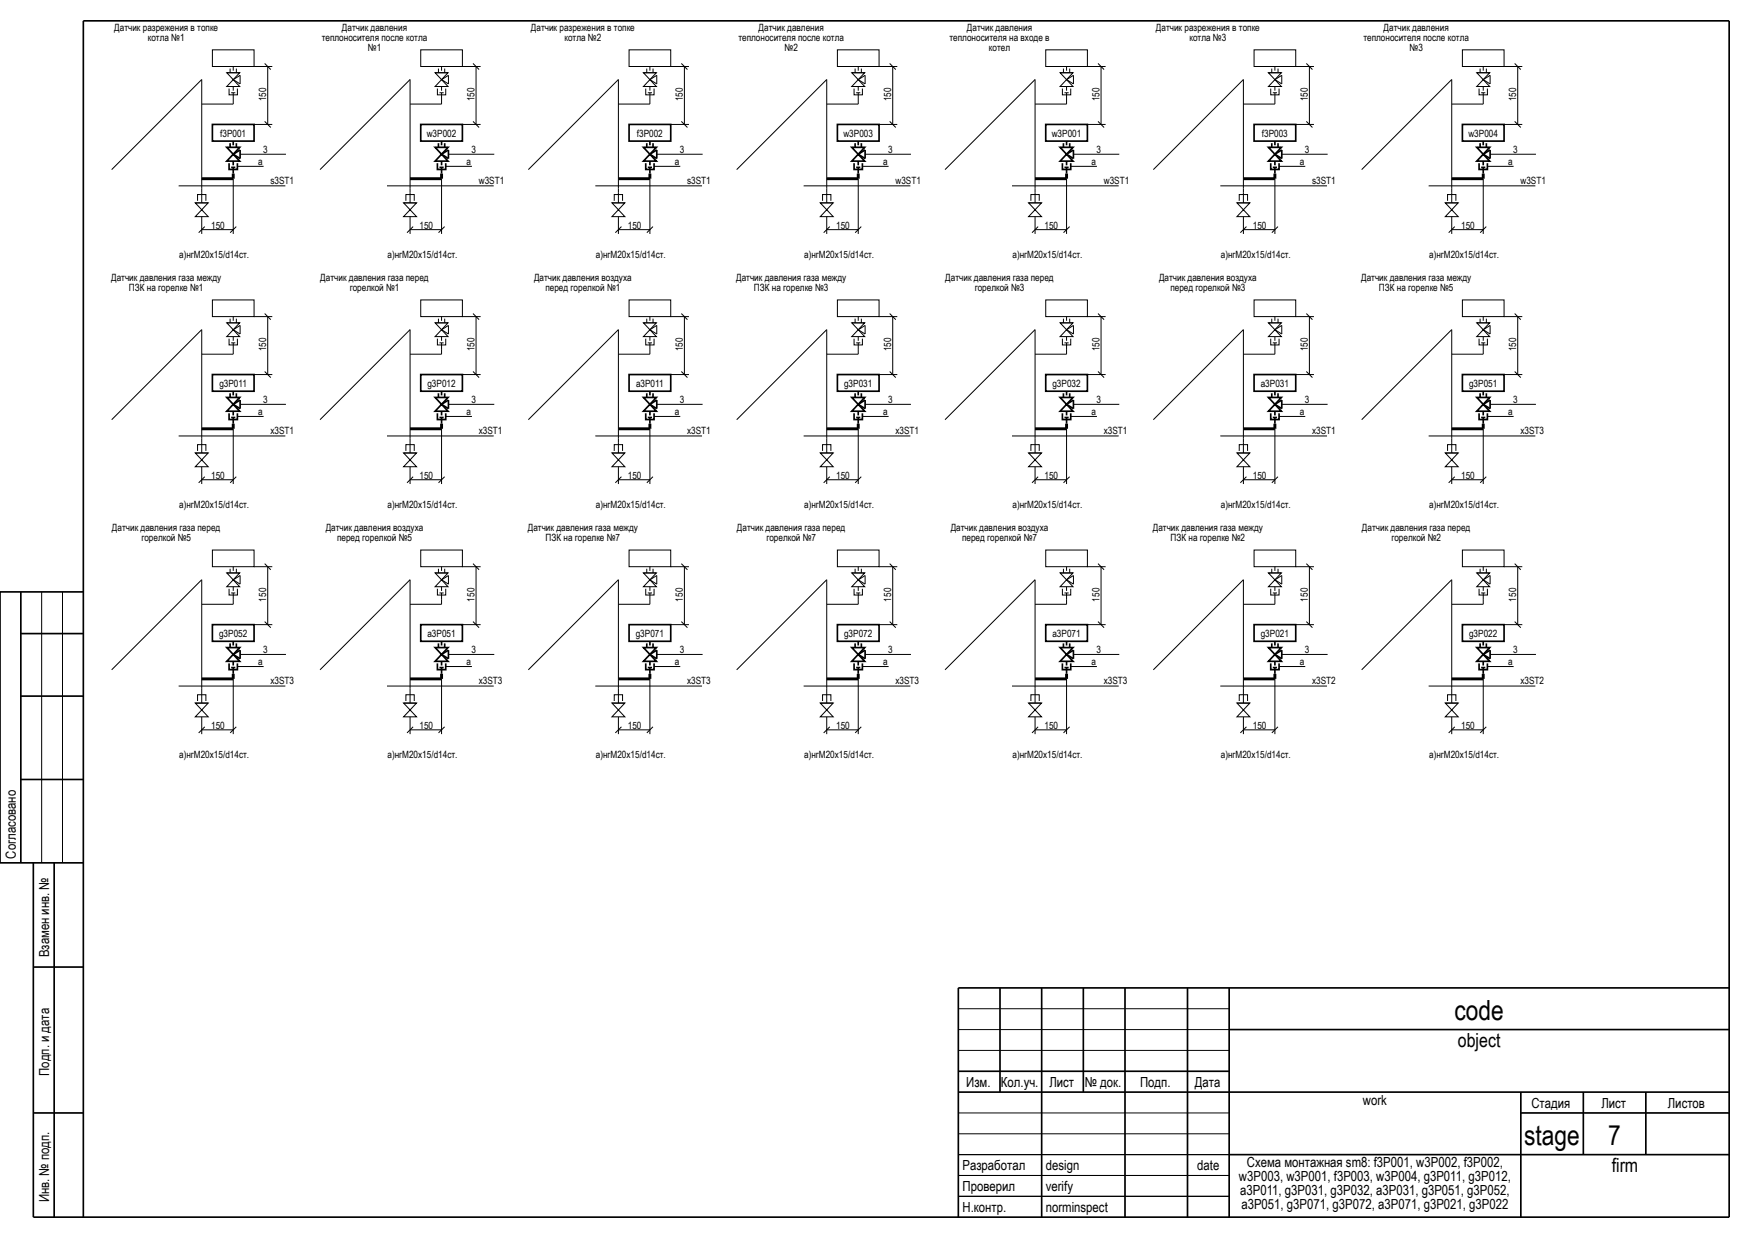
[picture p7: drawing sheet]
<svg xmlns="http://www.w3.org/2000/svg" width="420mm" height="297mm" viewBox="0 0 420 297" stroke-linecap="round" stroke-linejoin="round" font-family="sans-serif">
<g fill="#000" stroke="#000" stroke-width=".24">
<path d="M48.4 19.1v26.1zM54.4 17.5h3.1zM55.2 16.5v1zM56 16v1zM56.7 16.5v1zM56 19.1l1.6-1zM61 16h4.3zM63.5 15.2l1.5 1.5zM98.4 19.1v26.1zM104.4 17.5h3.1zM105.2 16.5v1zM106 16v1z"/>
<path d="M106.7 16.5v1zM106 19.1l1.6-1zM111 16h4.3zM113.5 15.2l1.5 1.5zM148.4 19.1v26.1zM154.4 17.5h3.1zM155.2 16.5v1zM156 16v1zM156.7 16.5v1zM156 19.1l1.6-1zM161 16h4.3zM163.5 15.2l1.5 1.5z"/>
<path d="M198.4 19.1v26.1zM204.4 17.5h3.1zM205.2 16.5v1zM206 16v1zM206.7 16.5v1zM206 19.1l1.6-1zM211 16h4.3zM213.5 15.2l1.5 1.5zM248.4 19.1v26.1zM254.4 17.5h3.1zM255.2 16.5v1zM256 16v1z"/>
<path d="M256.7 16.5v1zM256 19.1l1.6-1zM261 16h4.3zM263.5 15.2l1.5 1.5zM298.4 19.1v26.1zM304.4 17.5h3.1zM305.2 16.5v1zM306 16v1zM306.7 16.5v1zM306 19.1l1.6-1zM311 16h4.3zM313.5 15.2l1.5 1.5z"/>
<path d="M348.4 19.1v26.1zM354.4 17.5h3.1zM355.2 16.5v1zM356 16v1zM356.7 16.5v1zM356 19.1l1.6-1zM361 16h4.3zM363.5 15.2l1.5 1.5zM48.4 25h7.6zM54.4 35.4h3.1zM55.5 22.3h1zM56 23.8v1.2z"/>
<path d="M56 20.8v1zM56 22.3v1.5zM57.6 18.1v2zM56 19.1l1.6 1zM57.6 37h11zM61 29.9h4.3zM57 39.9h6.3zM63.5 29.1l1.5 1.5zM64.3 16v13.9zM98.4 25h7.6zM104.4 35.4h3.1zM105.5 22.3h1z"/>
<path d="M106 23.8v1.2zM106 20.8v1zM106 22.3v1.5zM107.6 18.1v2zM106 19.1l1.6 1zM107.6 37h11zM111 29.9h4.3zM107 39.9h6.3zM113.5 29.1l1.5 1.5zM114.3 16v13.9zM148.4 25h7.6zM154.4 35.4h3.1z"/>
<path d="M155.5 22.3h1zM156 23.8v1.2zM156 20.8v1zM156 22.3v1.5zM157.6 18.1v2zM156 19.1l1.6 1zM157.6 37h11zM161 29.9h4.3zM157 39.9h6.3zM163.5 29.1l1.5 1.5zM164.3 16v13.9zM198.4 25h7.6z"/>
<path d="M204.4 35.4h3.1zM205.5 22.3h1zM206 23.8v1.2zM206 20.8v1zM206 22.3v1.5zM207.6 18.1v2zM206 19.1l1.6 1zM207.6 37h11zM211 29.9h4.3zM207 39.9h6.3zM213.5 29.1l1.5 1.5zM214.3 16v13.9z"/>
<path d="M248.4 25h7.6zM254.4 35.4h3.1zM255.5 22.3h1zM256 23.8v1.2zM256 20.8v1zM256 22.3v1.5zM257.6 18.1v2zM256 19.1l1.6 1zM257.6 37h11zM261 29.9h4.3zM257 39.9h6.3zM263.5 29.1l1.5 1.5z"/>
<path d="M264.3 16v13.9zM298.4 25h7.6zM304.4 35.4h3.1zM305.5 22.3h1zM306 23.8v1.2zM306 20.8v1zM306 22.3v1.5zM307.6 18.1v2zM306 19.1l1.6 1zM307.6 37h11zM311 29.9h4.3zM307 39.9h6.3z"/>
<path d="M313.5 29.1l1.5 1.5zM314.3 16v13.9zM348.4 25h7.6zM354.4 35.4h3.1zM355.5 22.3h1zM356 23.8v1.2zM356 20.8v1zM356 22.3v1.5zM357.6 18.1v2zM356 19.1l1.6 1zM357.6 37h11zM361 29.9h4.3z"/>
<path d="M357 39.9h6.3zM363.5 29.1l1.5 1.5zM364.3 16v13.9zM26.8 40.7l21.6-21.6zM42.9 44.6h25.6zM46.9 48.7h3.1zM47.7 55.8l1.4-1.4zM48.4 46.2v2.5zM48.4 45.2v1zM48.4 52v4.1zM55.2 55.8l1.5-1.4zM48.4 55.1h7.6z"/>
<path d="M56 42.9v13.2zM76.8 40.7l21.6-21.6zM92.9 44.6h25.6zM96.9 48.7h3.1zM97.7 55.8l1.4-1.4zM98.4 46.2v2.5zM98.4 45.2v1zM98.4 52v4.1zM105.2 55.8l1.5-1.4zM98.4 55.1h7.6zM106 42.9v13.2zM126.8 40.7l21.6-21.6z"/>
<path d="M142.9 44.6h25.6zM146.9 48.7h3.1zM147.7 55.8l1.4-1.4zM148.4 46.2v2.5zM148.4 45.2v1zM148.4 52v4.1zM155.2 55.8l1.5-1.4zM148.4 55.1h7.6zM156 42.9v13.2zM176.8 40.7l21.6-21.6zM192.9 44.6h25.6zM196.9 48.7h3.1z"/>
<path d="M197.7 55.8l1.4-1.4zM198.4 46.2v2.5zM198.4 45.2v1zM198.4 52v4.1zM205.2 55.8l1.5-1.4zM198.4 55.1h7.6zM206 42.9v13.2zM226.8 40.7l21.6-21.6zM242.9 44.6h25.6zM246.9 48.7h3.1zM247.7 55.8l1.4-1.4zM248.4 46.2v2.5z"/>
<path d="M248.4 45.2v1zM248.4 52v4.1zM255.2 55.8l1.5-1.4zM248.4 55.1h7.6zM256 42.9v13.2zM276.8 40.7l21.6-21.6zM292.9 44.6h25.6zM296.9 48.7h3.1zM299.1 54.4l-1.4 1.4zM298.4 46.2v2.5zM298.4 45.2v1zM298.4 52v4.1z"/>
<path d="M306.7 54.4l-1.5 1.4zM298.4 55.1h7.6zM306 42.9v13.2zM326.8 40.7l21.6-21.6zM342.9 44.6h25.6zM346.9 48.7h3.1zM347.7 55.8l1.4-1.4zM348.4 46.2v2.5zM348.4 45.2v1zM348.4 52v4.1zM356.7 54.4l-1.5 1.4zM348.4 55.1h7.6z"/>
<path d="M356 42.9v13.2zM48.4 79.1v26.1zM54.4 77.5h3.1zM55.2 76.5v1zM56 76v1zM56.7 76.5v1zM56 79.1l1.6-1zM61 76h4.3zM63.5 75.2l1.5 1.5zM98.4 79.1v26.1zM104.4 77.5h3.1zM105.2 76.5v1z"/>
<path d="M106 76v1zM106.7 76.5v1zM106 79.1l1.6-1zM111 76h4.3zM113.5 75.2l1.5 1.5zM148.4 79.1v26.1zM154.4 77.5h3.1zM155.2 76.5v1zM156 76v1zM156.7 76.5v1zM156 79.1l1.6-1zM161 76h4.3z"/>
<path d="M163.5 75.2l1.5 1.5zM198.4 79.1v26.1zM204.4 77.5h3.1zM205.2 76.5v1zM206 76v1zM206.7 76.5v1zM206 79.1l1.6-1zM211 76h4.3zM213.5 75.2l1.5 1.5zM248.4 79.1v26.1zM254.4 77.5h3.1zM255.2 76.5v1z"/>
<path d="M256 76v1zM256.7 76.5v1zM256 79.1l1.6-1zM261 76h4.3zM263.5 75.2l1.5 1.5zM298.4 79.1v26.1zM304.4 77.5h3.1zM305.2 76.5v1zM306 76v1zM306.7 76.5v1zM306 79.1l1.6-1zM311 76h4.3z"/>
<path d="M313.5 75.2l1.5 1.5zM348.4 79.1v26.1zM354.4 77.5h3.1zM355.2 76.5v1zM356 76v1zM356.7 76.5v1zM356 79.1l1.6-1zM361 76h4.3zM363.5 75.2l1.5 1.5zM48.4 85h7.6zM54.4 95.4h3.1zM55.5 82.3h1z"/>
<path d="M56 83.8v1.2zM56 80.8v1zM56 82.3v1.5zM57.6 78.1v2zM56 79.1l1.6 1zM57.6 97h11zM61 89.9h4.3zM57 99.9h6.3zM63.5 89.1l1.5 1.5zM64.3 76v13.9zM98.4 85h7.6zM104.4 95.4h3.1z"/>
<path d="M105.5 82.3h1zM106 83.8v1.2zM106 80.8v1zM106 82.3v1.5zM107.6 78.1v2zM106 79.1l1.6 1zM107.6 97h11zM111 89.9h4.3zM107 99.9h6.3zM113.5 89.1l1.5 1.5zM114.3 76v13.9zM148.4 85h7.6z"/>
<path d="M154.4 95.4h3.1zM155.5 82.3h1zM156 83.8v1.2zM156 80.8v1zM156 82.3v1.5zM157.6 78.1v2zM156 79.1l1.6 1zM157.6 97h11zM161 89.9h4.3zM157 99.9h6.3zM163.5 89.1l1.5 1.5zM164.3 76v13.9z"/>
<path d="M198.4 85h7.6zM204.4 95.4h3.1zM205.5 82.3h1zM206 83.8v1.2zM206 80.8v1zM206 82.3v1.5zM207.6 78.1v2zM206 79.1l1.6 1zM207.6 97h11zM211 89.9h4.3zM207 99.9h6.3zM213.5 89.1l1.5 1.5z"/>
<path d="M214.3 76v13.9zM248.4 85h7.6zM254.4 95.4h3.1zM255.5 82.3h1zM256 83.8v1.2zM256 80.8v1zM256 82.3v1.5zM257.6 78.1v2zM256 79.1l1.6 1zM257.6 97h11zM261 89.9h4.3zM257 99.9h6.3z"/>
<path d="M263.5 89.1l1.5 1.5zM264.3 76v13.9zM298.4 85h7.6zM304.4 95.4h3.1zM305.5 82.3h1zM306 83.8v1.2zM306 80.8v1zM306 82.3v1.5zM307.6 78.1v2zM306 79.1l1.6 1zM307.6 97h11zM311 89.9h4.3z"/>
<path d="M307 99.9h6.3zM313.5 89.1l1.5 1.5zM314.3 76v13.9zM348.4 85h7.6zM354.4 95.4h3.1zM355.5 82.3h1zM356 83.8v1.2zM356 80.8v1zM356 82.3v1.5zM357.6 78.1v2zM356 79.1l1.6 1zM357.6 97h11z"/>
<path d="M361 89.9h4.3zM357 99.9h6.3zM363.5 89.1l1.5 1.5zM364.3 76v13.9zM26.8 100.7l21.6-21.6zM42.9 104.6h25.6zM46.9 108.7h3.1zM47.7 115.8l1.4-1.4zM48.4 106.2v2.5zM48.4 105.2v1zM48.4 112v4.1zM55.2 115.8l1.5-1.4z"/>
<path d="M48.4 115.1h7.6zM56 102.9v13.2zM76.8 100.7l21.6-21.6zM92.9 104.6h25.6zM96.9 108.7h3.1zM97.7 115.8l1.4-1.4zM98.4 106.2v2.5zM98.4 105.2v1zM98.4 112v4.1zM105.2 115.8l1.5-1.4zM98.4 115.1h7.6zM106 102.9v13.2z"/>
<path d="M126.8 100.7l21.6-21.6zM142.9 104.6h25.6zM146.9 108.7h3.1zM147.7 115.8l1.4-1.4zM148.4 106.2v2.5zM148.4 105.2v1zM148.4 112v4.1zM155.2 115.8l1.5-1.4zM148.4 115.1h7.6zM156 102.9v13.2zM176.8 100.7l21.6-21.6zM192.9 104.6h25.6z"/>
<path d="M196.9 108.7h3.1zM197.7 115.8l1.4-1.4zM198.4 106.2v2.5zM198.4 105.2v1zM198.4 112v4.1zM205.2 115.8l1.5-1.4zM198.4 115.1h7.6zM206 102.9v13.2zM226.8 100.7l21.6-21.6zM242.9 104.6h25.6zM246.9 108.7h3.1zM247.7 115.8l1.4-1.4z"/>
<path d="M248.4 106.2v2.5zM248.4 105.2v1zM248.4 112v4.1zM255.2 115.8l1.5-1.4zM248.4 115.1h7.6zM256 102.9v13.2zM276.8 100.7l21.6-21.6zM292.9 104.6h25.6zM296.9 108.7h3.1zM297.7 115.8l1.4-1.4zM298.4 106.2v2.5zM298.4 105.2v1z"/>
<path d="M298.4 112v4.1zM305.2 115.8l1.5-1.4zM298.4 115.1h7.6zM306 102.9v13.2zM326.8 100.7l21.6-21.6zM342.9 104.6h25.6zM346.9 108.7h3.1zM347.7 115.8l1.4-1.4zM348.4 106.2v2.5zM348.4 105.2v1zM348.4 112v4.1zM355.2 115.8l1.5-1.4z"/>
<path d="M348.4 115.1h7.6zM356 102.9v13.2zM48.4 139.1v26.1zM54.4 137.5h3.1zM55.2 136.5v1zM56 136v1zM56.7 136.5v1zM56 139.1l1.6-1zM61 136h4.3zM63.5 135.2l1.5 1.5zM98.4 139.1v26.1zM104.4 137.5h3.1z"/>
<path d="M105.2 136.5v1zM106 136v1zM106.7 136.5v1zM106 139.1l1.6-1zM111 136h4.3zM113.5 135.2l1.5 1.5zM148.4 139.1v26.1zM154.4 137.5h3.1zM155.2 136.5v1zM156 136v1zM156.7 136.5v1zM156 139.1l1.6-1z"/>
<path d="M161 136h4.3zM163.5 135.2l1.5 1.5zM198.4 139.1v26.1zM204.4 137.5h3.1zM205.2 136.5v1zM206 136v1zM206.7 136.5v1zM206 139.1l1.6-1zM211 136h4.3zM213.5 135.2l1.5 1.5zM248.4 139.1v26.1zM254.4 137.5h3.1z"/>
<path d="M255.2 136.5v1zM256 136v1zM256.7 136.5v1zM256 139.1l1.6-1zM261 136h4.3zM263.5 135.2l1.5 1.5zM298.4 139.1v26.1zM304.4 137.5h3.1zM305.2 136.5v1zM306 136v1zM306.7 136.5v1zM306 139.1l1.6-1z"/>
<path d="M311 136h4.3zM313.5 135.2l1.5 1.5zM348.4 139.1v26.1zM354.4 137.5h3.1zM355.2 136.5v1zM356 136v1zM356.7 136.5v1zM356 139.1l1.6-1zM361 136h4.3zM363.5 135.2l1.5 1.5zM48.4 145h7.6zM54.4 155.4h3.1z"/>
<path d="M55.5 142.3h1zM56 143.8v1.2zM56 140.8v1zM56 142.3v1.5zM57.6 138.1v2zM56 139.1l1.6 1zM57.6 157h11zM61 149.9h4.3zM57 159.9h6.3zM63.5 149.1l1.5 1.5zM64.3 136v13.9zM98.4 145h7.6z"/>
<path d="M104.4 155.4h3.1zM105.5 142.3h1zM106 143.8v1.2zM106 140.8v1zM106 142.3v1.5zM107.6 138.1v2zM106 139.1l1.6 1zM107.6 157h11zM111 149.9h4.3zM107 159.9h6.3zM113.5 149.1l1.5 1.5zM114.3 136v13.9z"/>
<path d="M148.4 145h7.6zM154.4 155.4h3.1zM155.5 142.3h1zM156 143.8v1.2zM156 140.8v1zM156 142.3v1.5zM157.6 138.1v2zM156 139.1l1.6 1zM157.6 157h11zM161 149.9h4.3zM157 159.9h6.3zM163.5 149.1l1.5 1.5z"/>
<path d="M164.3 136v13.9zM198.4 145h7.6zM204.4 155.4h3.1zM205.5 142.3h1zM206 143.8v1.2zM206 140.8v1zM206 142.3v1.5zM207.6 138.1v2zM206 139.1l1.6 1zM207.6 157h11zM211 149.9h4.3zM207 159.9h6.3z"/>
<path d="M213.5 149.1l1.5 1.5zM214.3 136v13.9zM248.4 145h7.6zM254.4 155.4h3.1zM255.5 142.3h1zM256 143.8v1.2zM256 140.8v1zM256 142.3v1.5zM257.6 138.1v2zM256 139.1l1.6 1zM257.6 157h11zM261 149.9h4.3z"/>
<path d="M257 159.9h6.3zM263.5 149.1l1.5 1.5zM264.3 136v13.9zM298.4 145h7.6zM304.4 155.4h3.1zM305.5 142.3h1zM306 143.8v1.2zM306 140.8v1zM306 142.3v1.5zM307.6 138.1v2zM306 139.1l1.6 1zM307.6 157h11z"/>
<path d="M311 149.9h4.3zM307 159.9h6.3zM313.5 149.1l1.5 1.5zM314.3 136v13.9zM348.4 145h7.6zM354.4 155.4h3.1zM355.5 142.3h1zM356 143.8v1.2zM356 140.8v1zM356 142.3v1.5zM357.6 138.1v2zM356 139.1l1.6 1z"/>
<path d="M357.6 157h11zM361 149.9h4.3zM357 159.9h6.3zM363.5 149.1l1.5 1.5zM364.3 136v13.9zM26.8 160.7l21.6-21.6zM42.9 164.6h25.6zM46.9 168.7h3.1zM47.7 175.8l1.4-1.4zM48.4 166.2v2.5zM48.4 165.2v1zM48.4 172v4.1z"/>
<path d="M55.2 175.8l1.5-1.4zM48.4 175.1h7.6zM56 162.9v13.2zM76.8 160.7l21.6-21.6zM92.9 164.6h25.6zM96.9 168.7h3.1zM97.7 175.8l1.4-1.4zM98.4 166.2v2.5zM98.4 165.2v1zM98.4 172v4.1zM105.2 175.8l1.5-1.4zM98.4 175.1h7.6z"/>
<path d="M106 162.9v13.2zM126.8 160.7l21.6-21.6zM142.9 164.6h25.6zM146.9 168.7h3.1zM147.7 175.8l1.4-1.4zM148.4 166.2v2.5zM148.4 165.2v1zM148.4 172v4.1zM155.2 175.8l1.5-1.4zM148.4 175.1h7.6zM156 162.9v13.2zM176.8 160.7l21.6-21.6z"/>
<path d="M192.9 164.6h25.6zM196.9 168.7h3.1zM197.7 175.8l1.4-1.4zM198.4 166.2v2.5zM198.4 165.2v1zM198.4 172v4.1zM205.2 175.8l1.5-1.4zM198.4 175.1h7.6zM206 162.9v13.2zM226.8 160.7l21.6-21.6zM242.9 164.6h25.6zM246.9 168.7h3.1z"/>
<path d="M247.7 175.8l1.4-1.4zM248.4 166.2v2.5zM248.4 165.2v1zM248.4 172v4.1zM255.2 175.8l1.5-1.4zM248.4 175.1h7.6zM256 162.9v13.2zM276.8 160.7l21.6-21.6zM292.9 164.6h25.6zM296.9 168.7h3.1zM297.7 175.8l1.4-1.4zM298.4 166.2v2.5z"/>
<path d="M298.4 165.2v1zM298.4 172v4.1zM305.2 175.8l1.5-1.4zM298.4 175.1h7.6zM306 162.9v13.2zM326.8 160.7l21.6-21.6zM342.9 164.6h25.6zM346.9 168.7h3.1zM347.7 175.8l1.4-1.4zM348.4 166.2v2.5zM348.4 165.2v1zM348.4 172v4.1z"/>
<path d="M355.2 175.8l1.5-1.4zM348.4 175.1h7.6zM356 162.9v13.2zM10 142v65zM15 142v65zM230 252h65zM230 247h65zM230 242h65zM230 277h65zM230 272h65zM230 267h65zM230 287h65z"/>
<path d="M230 282h65z"/>
</g>
<g fill="#000" stroke="#000" stroke-width=".4">
<path d="M20 5h395zM55.2 34.4v1zM56 38.7v1zM56 33.9v1zM56.7 34.4v1zM57.6 36v2zM56 37l1.6-1zM56 37l1.6 1zM105.2 34.4v1zM106 38.7v1zM106 33.9v1zM106.7 34.4v1z"/>
<path d="M107.6 36v2zM106 37l1.6-1zM106 37l1.6 1zM155.2 34.4v1zM156 38.7v1zM156 33.9v1zM156.7 34.4v1zM157.6 36v2zM156 37l1.6-1zM156 37l1.6 1zM205.2 34.4v1zM206 38.7v1z"/>
<path d="M206 33.9v1zM206.7 34.4v1zM207.6 36v2zM206 37l1.6-1zM206 37l1.6 1zM255.2 34.4v1zM256 38.7v1zM256 33.9v1zM256.7 34.4v1zM257.6 36v2zM256 37l1.6-1zM256 37l1.6 1z"/>
<path d="M305.2 34.4v1zM306 38.7v1zM306 33.9v1zM306.7 34.4v1zM307.6 36v2zM306 37l1.6-1zM306 37l1.6 1zM355.2 34.4v1zM356 38.7v1zM356 33.9v1zM356.7 34.4v1zM357.6 36v2z"/>
<path d="M356 37l1.6-1zM356 37l1.6 1zM55.5 40.2h1zM56 40.2v1.5zM105.5 40.2h1zM106 40.2v1.5zM155.5 40.2h1zM156 40.2v1.5zM205.5 40.2h1zM206 40.2v1.5zM255.5 40.2h1zM256 40.2v1.5z"/>
<path d="M305.5 40.2h1zM306 40.2v1.5zM355.5 40.2h1zM356 40.2v1.5zM55.2 94.4v1zM56 98.7v1zM56 93.9v1zM56.7 94.4v1zM57.6 96v2zM56 97l1.6-1zM56 97l1.6 1zM105.2 94.4v1z"/>
<path d="M106 98.7v1zM106 93.9v1zM106.7 94.4v1zM107.6 96v2zM106 97l1.6-1zM106 97l1.6 1zM155.2 94.4v1zM156 98.7v1zM156 93.9v1zM156.7 94.4v1zM157.6 96v2zM156 97l1.6-1z"/>
<path d="M156 97l1.6 1zM205.2 94.4v1zM206 98.7v1zM206 93.9v1zM206.7 94.4v1zM207.6 96v2zM206 97l1.6-1zM206 97l1.6 1zM255.2 94.4v1zM256 98.7v1zM256 93.9v1zM256.7 94.4v1z"/>
<path d="M257.6 96v2zM256 97l1.6-1zM256 97l1.6 1zM305.2 94.4v1zM306 98.7v1zM306 93.9v1zM306.7 94.4v1zM307.6 96v2zM306 97l1.6-1zM306 97l1.6 1zM355.2 94.4v1zM356 98.7v1z"/>
<path d="M356 93.9v1zM356.7 94.4v1zM357.6 96v2zM356 97l1.6-1zM356 97l1.6 1zM55.5 100.2h1zM56 100.2v1.5zM105.5 100.2h1zM106 100.2v1.5zM155.5 100.2h1zM156 100.2v1.5zM205.5 100.2h1z"/>
<path d="M206 100.2v1.5zM255.5 100.2h1zM256 100.2v1.5zM305.5 100.2h1zM306 100.2v1.5zM355.5 100.2h1zM356 100.2v1.5zM5 152h15zM55.2 154.4v1zM56 158.7v1zM56 153.9v1zM56.7 154.4v1z"/>
<path d="M57.6 156v2zM56 157l1.6-1zM56 157l1.6 1zM105.2 154.4v1zM106 158.7v1zM106 153.9v1zM106.7 154.4v1zM107.6 156v2zM106 157l1.6-1zM106 157l1.6 1zM155.2 154.4v1zM156 158.7v1z"/>
<path d="M156 153.9v1zM156.7 154.4v1zM157.6 156v2zM156 157l1.6-1zM156 157l1.6 1zM205.2 154.4v1zM206 158.7v1zM206 153.9v1zM206.7 154.4v1zM207.6 156v2zM206 157l1.6-1zM206 157l1.6 1z"/>
<path d="M255.2 154.4v1zM256 158.7v1zM256 153.9v1zM256.7 154.4v1zM257.6 156v2zM256 157l1.6-1zM256 157l1.6 1zM305.2 154.4v1zM306 158.7v1zM306 153.9v1zM306.7 154.4v1zM307.6 156v2z"/>
<path d="M306 157l1.6-1zM306 157l1.6 1zM355.2 154.4v1zM356 158.7v1zM356 153.9v1zM356.7 154.4v1zM357.6 156v2zM356 157l1.6-1zM356 157l1.6 1zM5 167h15zM55.5 160.2h1zM56 160.2v1.5z"/>
<path d="M105.5 160.2h1zM106 160.2v1.5zM155.5 160.2h1zM156 160.2v1.5zM205.5 160.2h1zM206 160.2v1.5zM255.5 160.2h1zM256 160.2v1.5zM305.5 160.2h1zM306 160.2v1.5zM355.5 160.2h1zM356 160.2v1.5z"/>
<path d="M5 187h15zM5 142v65zM8 207v85zM13 207v85zM8 232h12zM230 237h185zM230 257h65zM295 247h120zM8 267h12zM230 262h185zM240 237v25zM260 237v25z"/>
<path d="M295 277h120zM365 267h50zM380 262v15zM395 262v15zM8 292h407zM20 5v287zM230 237v55zM250 237v55zM270 237v55zM285 237v55zM295 237v55zM365 262v30z"/>
<path d="M415 5v287z"/>
</g>
<g fill="none" stroke="#000" stroke-width=".4">
<path d="M51 29.9h10v4h-10zM54.4 35.4l3.1 3.3h-3.1l3.1-3.3zM55 39.2v1.5h2v-1.5M101 29.9h10v4h-10zM104.4 35.4l3.1 3.3h-3.1l3.1-3.3zM105 39.2v1.5h2v-1.5M151 29.9h10v4h-10zM154.4 35.4l3.1 3.3h-3.1l3.1-3.3zM155 39.2v1.5h2v-1.5M201 29.9h10v4h-10zM204.4 35.4l3.1 3.3h-3.1l3.1-3.3zM205 39.2v1.5h2v-1.5"/>
<path d="M251 29.9h10v4h-10zM254.4 35.4l3.1 3.3h-3.1l3.1-3.3zM255 39.2v1.5h2v-1.5M301 29.9h10v4h-10zM304.4 35.4l3.1 3.3h-3.1l3.1-3.3zM305 39.2v1.5h2v-1.5M351 29.9h10v4h-10zM354.4 35.4l3.1 3.3h-3.1l3.1-3.3zM355 39.2v1.5h2v-1.5M51 89.9h10v4h-10zM54.4 95.4l3.1 3.3h-3.1l3.1-3.3zM55 99.2v1.5h2v-1.5"/>
<path d="M101 89.9h10v4h-10zM104.4 95.4l3.1 3.3h-3.1l3.1-3.3zM105 99.2v1.5h2v-1.5M151 89.9h10v4h-10zM154.4 95.4l3.1 3.3h-3.1l3.1-3.3zM155 99.2v1.5h2v-1.5M201 89.9h10v4h-10zM204.4 95.4l3.1 3.3h-3.1l3.1-3.3zM205 99.2v1.5h2v-1.5M251 89.9h10v4h-10zM254.4 95.4l3.1 3.3h-3.1l3.1-3.3zM255 99.2v1.5h2v-1.5"/>
<path d="M301 89.9h10v4h-10zM304.4 95.4l3.1 3.3h-3.1l3.1-3.3zM305 99.2v1.5h2v-1.5M351 89.9h10v4h-10zM354.4 95.4l3.1 3.3h-3.1l3.1-3.3zM355 99.2v1.5h2v-1.5M20 142h-20v65h20M51 149.9h10v4h-10zM54.4 155.4l3.1 3.3h-3.1l3.1-3.3zM55 159.2v1.5h2v-1.5M101 149.9h10v4h-10zM104.4 155.4l3.1 3.3h-3.1l3.1-3.3z"/>
<path d="M105 159.2v1.5h2v-1.5M151 149.9h10v4h-10zM154.4 155.4l3.1 3.3h-3.1l3.1-3.3zM155 159.2v1.5h2v-1.5M201 149.9h10v4h-10zM204.4 155.4l3.1 3.3h-3.1l3.1-3.3zM205 159.2v1.5h2v-1.5M251 149.9h10v4h-10zM254.4 155.4l3.1 3.3h-3.1l3.1-3.3zM255 159.2v1.5h2v-1.5M301 149.9h10v4h-10zM304.4 155.4l3.1 3.3h-3.1l3.1-3.3z"/>
<path d="M305 159.2v1.5h2v-1.5M351 149.9h10v4h-10zM354.4 155.4l3.1 3.3h-3.1l3.1-3.3zM355 159.2v1.5h2v-1.5"/>
</g>
<g fill="#000" stroke="#000" stroke-width=".7" stroke-linecap="butt">
<path d="M48.4 42.9h7.6zM56 41.7v1.2zM98.4 42.9h7.6zM106 41.7v1.2zM148.4 42.9h7.6zM156 41.7v1.2zM198.4 42.9h7.6zM206 41.7v1.2zM248.4 42.9h7.6zM256 41.7v1.2zM298.4 42.9h7.6zM306 41.7v1.2z"/>
<path d="M348.4 42.9h7.6zM356 41.7v1.2zM48.4 102.9h7.6zM56 101.7v1.2zM98.4 102.9h7.6zM106 101.7v1.2zM148.4 102.9h7.6zM156 101.7v1.2zM198.4 102.9h7.6zM206 101.7v1.2zM248.4 102.9h7.6zM256 101.7v1.2z"/>
<path d="M298.4 102.9h7.6zM306 101.7v1.2zM348.4 102.9h7.6zM356 101.7v1.2zM48.4 162.9h7.6zM56 161.7v1.2zM98.4 162.9h7.6zM106 161.7v1.2zM148.4 162.9h7.6zM156 161.7v1.2zM198.4 162.9h7.6zM206 161.7v1.2z"/>
<path d="M248.4 162.9h7.6zM256 161.7v1.2zM298.4 162.9h7.6zM306 161.7v1.2zM348.4 162.9h7.6zM356 161.7v1.2z"/>
</g>
<g fill="none" stroke="#000" stroke-width=".24">
<path d="M51 12h10v4h-10zM54.4 17.5l3.1 3.3h-3.1l3.1-3.3zM101 12h10v4h-10zM104.4 17.5l3.1 3.3h-3.1l3.1-3.3zM151 12h10v4h-10zM154.4 17.5l3.1 3.3h-3.1l3.1-3.3zM201 12h10v4h-10zM204.4 17.5l3.1 3.3h-3.1l3.1-3.3zM251 12h10v4h-10zM254.4 17.5l3.1 3.3h-3.1l3.1-3.3zM301 12h10v4h-10zM304.4 17.5l3.1 3.3h-3.1l3.1-3.3z"/>
<path d="M351 12h10v4h-10zM354.4 17.5l3.1 3.3h-3.1l3.1-3.3zM55 21.3v1.5h2v-1.5M105 21.3v1.5h2v-1.5M155 21.3v1.5h2v-1.5M205 21.3v1.5h2v-1.5M255 21.3v1.5h2v-1.5M305 21.3v1.5h2v-1.5M355 21.3v1.5h2v-1.5M46.9 48.7l3.1 3.3h-3.1l3.1-3.3zM47.4 48.2v-1.5h2v1.5M96.9 48.7l3.1 3.3h-3.1l3.1-3.3z"/>
<path d="M97.4 48.2v-1.5h2v1.5M146.9 48.7l3.1 3.3h-3.1l3.1-3.3zM147.4 48.2v-1.5h2v1.5M196.9 48.7l3.1 3.3h-3.1l3.1-3.3zM197.4 48.2v-1.5h2v1.5M246.9 48.7l3.1 3.3h-3.1l3.1-3.3zM247.4 48.2v-1.5h2v1.5M296.9 48.7l3.1 3.3h-3.1l3.1-3.3zM297.4 48.2v-1.5h2v1.5M346.9 48.7l3.1 3.3h-3.1l3.1-3.3zM347.4 48.2v-1.5h2v1.5M51 72h10v4h-10z"/>
<path d="M54.4 77.5l3.1 3.3h-3.1l3.1-3.3zM101 72h10v4h-10zM104.4 77.5l3.1 3.3h-3.1l3.1-3.3zM151 72h10v4h-10zM154.4 77.5l3.1 3.3h-3.1l3.1-3.3zM201 72h10v4h-10zM204.4 77.5l3.1 3.3h-3.1l3.1-3.3zM251 72h10v4h-10zM254.4 77.5l3.1 3.3h-3.1l3.1-3.3zM301 72h10v4h-10zM304.4 77.5l3.1 3.3h-3.1l3.1-3.3zM351 72h10v4h-10z"/>
<path d="M354.4 77.5l3.1 3.3h-3.1l3.1-3.3zM55 81.3v1.5h2v-1.5M105 81.3v1.5h2v-1.5M155 81.3v1.5h2v-1.5M205 81.3v1.5h2v-1.5M255 81.3v1.5h2v-1.5M305 81.3v1.5h2v-1.5M355 81.3v1.5h2v-1.5M46.9 108.7l3.1 3.3h-3.1l3.1-3.3zM47.4 108.2v-1.5h2v1.5M96.9 108.7l3.1 3.3h-3.1l3.1-3.3zM97.4 108.2v-1.5h2v1.5"/>
<path d="M146.9 108.7l3.1 3.3h-3.1l3.1-3.3zM147.4 108.2v-1.5h2v1.5M196.9 108.7l3.1 3.3h-3.1l3.1-3.3zM197.4 108.2v-1.5h2v1.5M246.9 108.7l3.1 3.3h-3.1l3.1-3.3zM247.4 108.2v-1.5h2v1.5M296.9 108.7l3.1 3.3h-3.1l3.1-3.3zM297.4 108.2v-1.5h2v1.5M346.9 108.7l3.1 3.3h-3.1l3.1-3.3zM347.4 108.2v-1.5h2v1.5M51 132h10v4h-10zM54.4 137.5l3.1 3.3h-3.1l3.1-3.3z"/>
<path d="M101 132h10v4h-10zM104.4 137.5l3.1 3.3h-3.1l3.1-3.3zM151 132h10v4h-10zM154.4 137.5l3.1 3.3h-3.1l3.1-3.3zM201 132h10v4h-10zM204.4 137.5l3.1 3.3h-3.1l3.1-3.3zM251 132h10v4h-10zM254.4 137.5l3.1 3.3h-3.1l3.1-3.3zM301 132h10v4h-10zM304.4 137.5l3.1 3.3h-3.1l3.1-3.3zM351 132h10v4h-10zM354.4 137.5l3.1 3.3h-3.1l3.1-3.3z"/>
<path d="M55 141.3v1.5h2v-1.5M105 141.3v1.5h2v-1.5M155 141.3v1.5h2v-1.5M205 141.3v1.5h2v-1.5M255 141.3v1.5h2v-1.5M305 141.3v1.5h2v-1.5M355 141.3v1.5h2v-1.5M46.9 168.7l3.1 3.3h-3.1l3.1-3.3zM47.4 168.2v-1.5h2v1.5M96.9 168.7l3.1 3.3h-3.1l3.1-3.3zM97.4 168.2v-1.5h2v1.5M146.9 168.7l3.1 3.3h-3.1l3.1-3.3z"/>
<path d="M147.4 168.2v-1.5h2v1.5M196.9 168.7l3.1 3.3h-3.1l3.1-3.3zM197.4 168.2v-1.5h2v1.5M246.9 168.7l3.1 3.3h-3.1l3.1-3.3zM247.4 168.2v-1.5h2v1.5M296.9 168.7l3.1 3.3h-3.1l3.1-3.3zM297.4 168.2v-1.5h2v1.5M346.9 168.7l3.1 3.3h-3.1l3.1-3.3zM347.4 168.2v-1.5h2v1.5"/>
</g>
<g font-size="6.7">
<text x="349.1" y="244.6">code</text>
<text x="365.8" y="274.7">stage</text>
<text x="386" y="274.6">7</text>
</g>
<g font-size="4.7">
<text x="349.9" y="251.1">object</text>
<text x="386.8" y="281.1">firm</text>
</g>
<g font-size="3.3">
<text x="3.8" y="206" transform="rotate(-90 3.8 206)">Согласовано</text>
<text x="11.8" y="229.7" transform="rotate(-90 11.8 229.7)">Взамен инв. №</text>
<text x="11.8" y="258.1" transform="rotate(-90 11.8 258.1)">Подп. и дата</text>
<text x="231.9" y="260.8">Изм.</text>
<text x="240.2" y="260.8">Кол.уч.</text>
<text x="251.8" y="260.8">Лист</text>
<text x="260.4" y="260.8">№ док.</text>
<text x="273.6" y="260.8">Подп.</text>
<text x="286.8" y="260.8">Дата</text>
<text x="327.1" y="265.1">work</text>
<text x="367.5" y="265.8">Стадия</text>
<text x="384.3" y="265.8">Лист</text>
<text x="400.3" y="265.8">Листов</text>
<text x="231" y="280.7">Разработал</text>
<text x="251" y="280.8">design</text>
<text x="287.3" y="280.8">date</text>
<text x="299.3" y="280.1">Схема монтажная sm8: f3P001, w3P002, f3P002,</text>
<text x="231" y="285.8">Проверил</text>
<text x="251" y="285.8">verify</text>
<text x="297.3" y="283.4">w3P003, w3P001, f3P003, w3P004, g3P011, g3P012,</text>
<text x="297.6" y="286.7">а3P011, g3P031, g3P032, а3P031, g3P051, g3P052,</text>
<text x="11.8" y="288.5" transform="rotate(-90 11.8 288.5)">Инв. № подп.</text>
<text x="231" y="290.8">Н.контр.</text>
<text x="251" y="290.8">norminspect</text>
<text x="297.9" y="290.1">а3P051, g3P071, g3P072, а3P071, g3P021, g3P022</text>
</g>
<g font-size="2.4">
<text x="27.4" y="7.4">Датчик разрежения в топке</text>
<text x="35.5" y="9.8">котла №1</text>
<text x="77.2" y="9.8">теплоносителя после котла</text>
<text x="82.1" y="7.4">Датчик давления</text>
<text x="127.4" y="7.4">Датчик разрежения в топке</text>
<text x="135.5" y="9.8">котла №2</text>
<text x="177.2" y="9.8">теплоносителя после котла</text>
<text x="182.1" y="7.4">Датчик давления</text>
<text x="227.9" y="9.8">теплоносителя на входе в</text>
<text x="232.1" y="7.4">Датчик давления</text>
<text x="277.4" y="7.4">Датчик разрежения в топке</text>
<text x="285.5" y="9.8">котла №3</text>
<text x="327.2" y="9.8">теплоносителя после котла</text>
<text x="332.1" y="7.4">Датчик давления</text>
<text x="88.3" y="12.2">№1</text>
<text x="188.3" y="12.2">№2</text>
<text x="237.3" y="12.2">котел</text>
<text x="338.3" y="12.2">№3</text>
<text x="63.9" y="24.3" transform="rotate(-90 63.9 24.3)">150</text>
<text x="113.9" y="24.3" transform="rotate(-90 113.9 24.3)">150</text>
<text x="163.9" y="24.3" transform="rotate(-90 163.9 24.3)">150</text>
<text x="213.9" y="24.3" transform="rotate(-90 213.9 24.3)">150</text>
<text x="263.9" y="24.3" transform="rotate(-90 263.9 24.3)">150</text>
<text x="313.9" y="24.3" transform="rotate(-90 313.9 24.3)">150</text>
<text x="363.9" y="24.3" transform="rotate(-90 363.9 24.3)">150</text>
<text x="52.9" y="32.8">f3P001</text>
<text x="102.4" y="32.8">w3P002</text>
<text x="152.9" y="32.8">f3P002</text>
<text x="202.4" y="32.8">w3P003</text>
<text x="252.4" y="32.8">w3P001</text>
<text x="302.9" y="32.8">f3P003</text>
<text x="352.4" y="32.8">w3P004</text>
<text x="62" y="39.6">a</text>
<text x="63.2" y="36.7">3</text>
<text x="112" y="39.6">a</text>
<text x="113.2" y="36.7">3</text>
<text x="162" y="39.6">a</text>
<text x="163.2" y="36.7">3</text>
<text x="212" y="39.6">a</text>
<text x="213.2" y="36.7">3</text>
<text x="262" y="39.6">a</text>
<text x="263.2" y="36.7">3</text>
<text x="312" y="39.6">a</text>
<text x="313.2" y="36.7">3</text>
<text x="362" y="39.6">a</text>
<text x="363.2" y="36.7">3</text>
<text x="64.9" y="44.1">s3ST1</text>
<text x="114.9" y="44.1">w3ST1</text>
<text x="164.9" y="44.1">s3ST1</text>
<text x="214.9" y="44.1">w3ST1</text>
<text x="264.9" y="44.1">w3ST1</text>
<text x="314.9" y="44.1">s3ST1</text>
<text x="364.9" y="44.1">w3ST1</text>
<text x="50.7" y="54.8">150</text>
<text x="100.7" y="54.8">150</text>
<text x="150.7" y="54.8">150</text>
<text x="200.7" y="54.8">150</text>
<text x="250.7" y="54.8">150</text>
<text x="300.7" y="54.8">150</text>
<text x="350.7" y="54.8">150</text>
<text x="43" y="61.8">а)нгМ20х15/d14ст.</text>
<text x="93" y="61.8">а)нгМ20х15/d14ст.</text>
<text x="143" y="61.8">а)нгМ20х15/d14ст.</text>
<text x="193" y="61.8">а)нгМ20х15/d14ст.</text>
<text x="243" y="61.8">а)нгМ20х15/d14ст.</text>
<text x="293" y="61.8">а)нгМ20х15/d14ст.</text>
<text x="343" y="61.8">а)нгМ20х15/d14ст.</text>
<text x="26.7" y="67.4">Датчик давления газа между</text>
<text x="31" y="69.8">ПЗК на горелке №1</text>
<text x="76.9" y="67.4">Датчик давления газа перед</text>
<text x="83.9" y="69.8">горелкой №1</text>
<text x="128.2" y="67.4">Датчик давления воздуха</text>
<text x="130.9" y="69.8">перед горелкой №1</text>
<text x="176.7" y="67.4">Датчик давления газа между</text>
<text x="181" y="69.8">ПЗК на горелке №3</text>
<text x="226.9" y="67.4">Датчик давления газа перед</text>
<text x="233.9" y="69.8">горелкой №3</text>
<text x="278.2" y="67.4">Датчик давления воздуха</text>
<text x="280.9" y="69.8">перед горелкой №3</text>
<text x="326.7" y="67.4">Датчик давления газа между</text>
<text x="331" y="69.8">ПЗК на горелке №5</text>
<text x="63.9" y="84.3" transform="rotate(-90 63.9 84.3)">150</text>
<text x="113.9" y="84.3" transform="rotate(-90 113.9 84.3)">150</text>
<text x="163.9" y="84.3" transform="rotate(-90 163.9 84.3)">150</text>
<text x="213.9" y="84.3" transform="rotate(-90 213.9 84.3)">150</text>
<text x="263.9" y="84.3" transform="rotate(-90 263.9 84.3)">150</text>
<text x="313.9" y="84.3" transform="rotate(-90 313.9 84.3)">150</text>
<text x="363.9" y="84.3" transform="rotate(-90 363.9 84.3)">150</text>
<text x="52.7" y="92.8">g3P011</text>
<text x="102.6" y="92.8">g3P012</text>
<text x="152.7" y="92.8">а3P011</text>
<text x="202.6" y="92.8">g3P031</text>
<text x="252.6" y="92.8">g3P032</text>
<text x="302.6" y="92.8">а3P031</text>
<text x="352.6" y="92.8">g3P051</text>
<text x="62" y="99.6">a</text>
<text x="63.2" y="96.7">3</text>
<text x="112" y="99.6">a</text>
<text x="113.2" y="96.7">3</text>
<text x="162" y="99.6">a</text>
<text x="163.2" y="96.7">3</text>
<text x="212" y="99.6">a</text>
<text x="213.2" y="96.7">3</text>
<text x="262" y="99.6">a</text>
<text x="263.2" y="96.7">3</text>
<text x="312" y="99.6">a</text>
<text x="313.2" y="96.7">3</text>
<text x="362" y="99.6">a</text>
<text x="363.2" y="96.7">3</text>
<text x="64.9" y="104.1">x3ST1</text>
<text x="114.9" y="104.1">x3ST1</text>
<text x="164.9" y="104.1">x3ST1</text>
<text x="214.9" y="104.1">x3ST1</text>
<text x="264.9" y="104.1">x3ST1</text>
<text x="314.9" y="104.1">x3ST1</text>
<text x="364.9" y="104.1">x3ST3</text>
<text x="50.7" y="114.8">150</text>
<text x="100.7" y="114.8">150</text>
<text x="150.7" y="114.8">150</text>
<text x="200.7" y="114.8">150</text>
<text x="250.7" y="114.8">150</text>
<text x="300.7" y="114.8">150</text>
<text x="350.7" y="114.8">150</text>
<text x="43" y="121.8">а)нгМ20х15/d14ст.</text>
<text x="93" y="121.8">а)нгМ20х15/d14ст.</text>
<text x="143" y="121.8">а)нгМ20х15/d14ст.</text>
<text x="193" y="121.8">а)нгМ20х15/d14ст.</text>
<text x="243" y="121.8">а)нгМ20х15/d14ст.</text>
<text x="293" y="121.8">а)нгМ20х15/d14ст.</text>
<text x="343" y="121.8">а)нгМ20х15/d14ст.</text>
<text x="26.9" y="127.4">Датчик давления газа перед</text>
<text x="33.9" y="129.8">горелкой №5</text>
<text x="78.2" y="127.4">Датчик давления воздуха</text>
<text x="80.9" y="129.8">перед горелкой №5</text>
<text x="126.7" y="127.4">Датчик давления газа между</text>
<text x="131" y="129.8">ПЗК на горелке №7</text>
<text x="176.9" y="127.4">Датчик давления газа перед</text>
<text x="183.9" y="129.8">горелкой №7</text>
<text x="228.2" y="127.4">Датчик давления воздуха</text>
<text x="230.9" y="129.8">перед горелкой №7</text>
<text x="276.7" y="127.4">Датчик давления газа между</text>
<text x="281" y="129.8">ПЗК на горелке №2</text>
<text x="326.9" y="127.4">Датчик давления газа перед</text>
<text x="333.9" y="129.8">горелкой №2</text>
<text x="63.9" y="144.3" transform="rotate(-90 63.9 144.3)">150</text>
<text x="113.9" y="144.3" transform="rotate(-90 113.9 144.3)">150</text>
<text x="163.9" y="144.3" transform="rotate(-90 163.9 144.3)">150</text>
<text x="213.9" y="144.3" transform="rotate(-90 213.9 144.3)">150</text>
<text x="263.9" y="144.3" transform="rotate(-90 263.9 144.3)">150</text>
<text x="313.9" y="144.3" transform="rotate(-90 313.9 144.3)">150</text>
<text x="363.9" y="144.3" transform="rotate(-90 363.9 144.3)">150</text>
<text x="52.6" y="152.8">g3P052</text>
<text x="102.6" y="152.8">а3P051</text>
<text x="152.6" y="152.8">g3P071</text>
<text x="202.6" y="152.8">g3P072</text>
<text x="252.6" y="152.8">а3P071</text>
<text x="302.6" y="152.8">g3P021</text>
<text x="352.6" y="152.8">g3P022</text>
<text x="62" y="159.6">a</text>
<text x="63.2" y="156.7">3</text>
<text x="112" y="159.6">a</text>
<text x="113.2" y="156.7">3</text>
<text x="162" y="159.6">a</text>
<text x="163.2" y="156.7">3</text>
<text x="212" y="159.6">a</text>
<text x="213.2" y="156.7">3</text>
<text x="262" y="159.6">a</text>
<text x="263.2" y="156.7">3</text>
<text x="312" y="159.6">a</text>
<text x="313.2" y="156.7">3</text>
<text x="362" y="159.6">a</text>
<text x="363.2" y="156.7">3</text>
<text x="64.9" y="164.1">x3ST3</text>
<text x="114.9" y="164.1">x3ST3</text>
<text x="164.9" y="164.1">x3ST3</text>
<text x="214.9" y="164.1">x3ST3</text>
<text x="264.9" y="164.1">x3ST3</text>
<text x="314.9" y="164.1">x3ST2</text>
<text x="364.9" y="164.1">x3ST2</text>
<text x="50.7" y="174.8">150</text>
<text x="100.7" y="174.8">150</text>
<text x="150.7" y="174.8">150</text>
<text x="200.7" y="174.8">150</text>
<text x="250.7" y="174.8">150</text>
<text x="300.7" y="174.8">150</text>
<text x="350.7" y="174.8">150</text>
<text x="43" y="181.8">а)нгМ20х15/d14ст.</text>
<text x="93" y="181.8">а)нгМ20х15/d14ст.</text>
<text x="143" y="181.8">а)нгМ20х15/d14ст.</text>
<text x="193" y="181.8">а)нгМ20х15/d14ст.</text>
<text x="243" y="181.8">а)нгМ20х15/d14ст.</text>
<text x="293" y="181.8">а)нгМ20х15/d14ст.</text>
<text x="343" y="181.8">а)нгМ20х15/d14ст.</text>
</g>
</svg>
